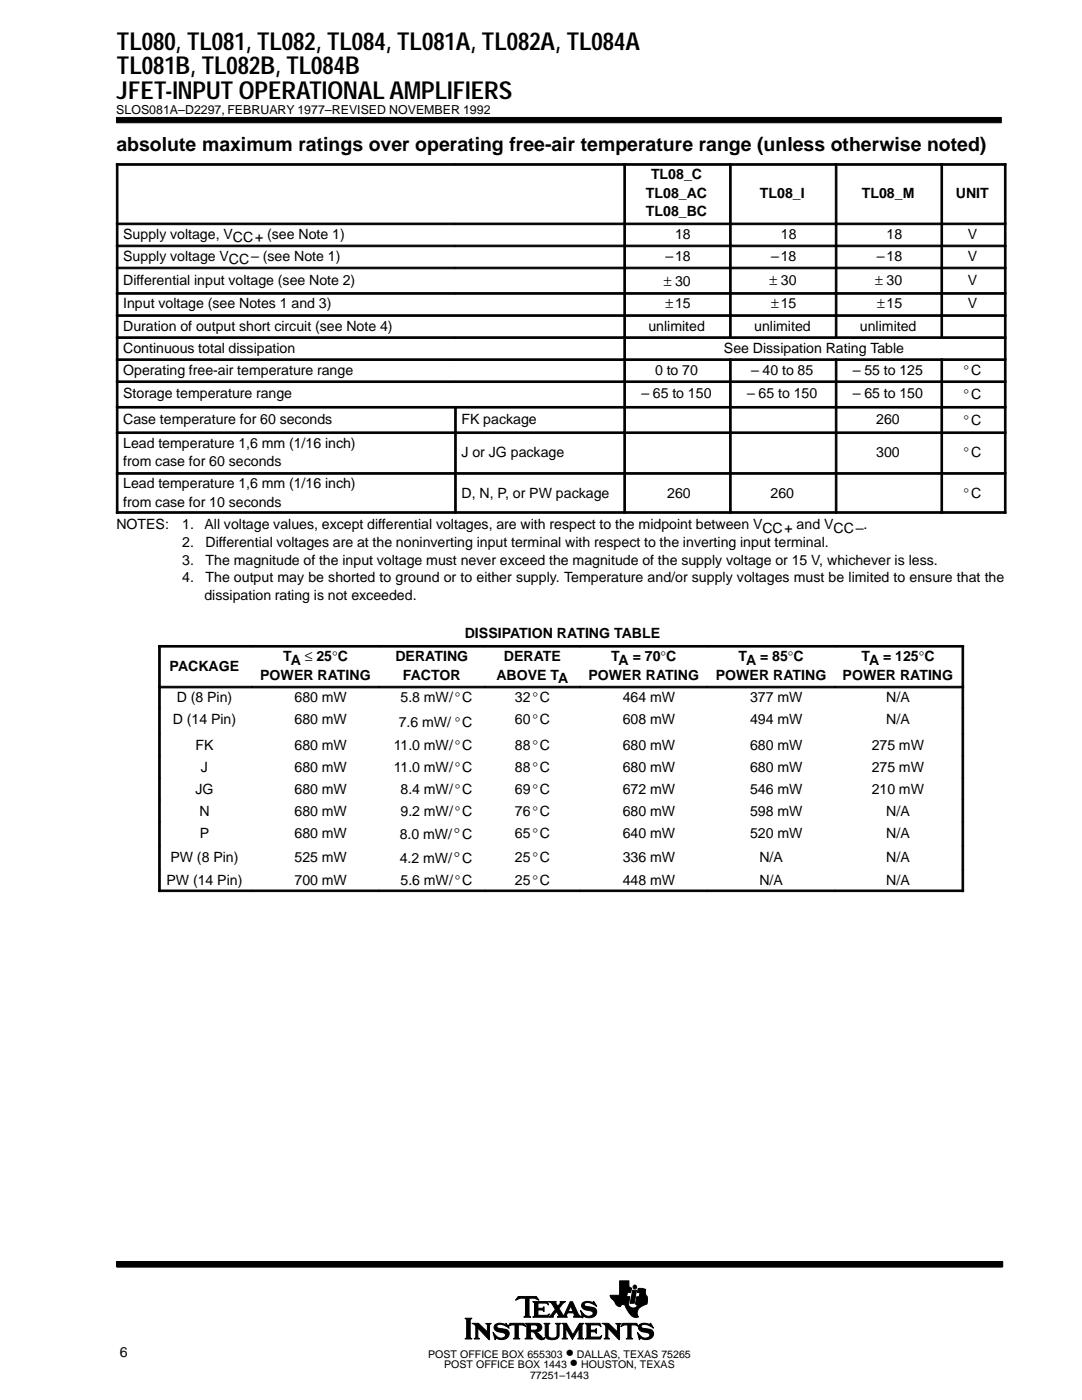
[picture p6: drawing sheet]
<svg xmlns="http://www.w3.org/2000/svg" width="216mm" height="279mm" viewBox="0 0 216 279" stroke-linecap="round" stroke-linejoin="round" font-family="sans-serif">
<g fill="#000" stroke="#000" stroke-width=".2">
<path d="M23.2 23.4h176.6v1.1h-176.6z" fill-rule="evenodd"/>
<path d="M23.4 251.8h176.5v1h-176.5z" fill-rule="evenodd"/>
<path d="M23.2 251.8h176.9v1h-176.9z" fill-rule="evenodd"/>
<path d="M92.8 263.1h1.4l-.4 .4v3.3l.4 .4h-1.4l.3-.4v-3.3z" fill-rule="evenodd"/>
<path d="M94.2 264.1h1.3l1.7 1.6 .1-1.3-.4-.3h1.1l-.3 .3v3l-2.3-2.3-.1 1.8 .4 .3h-1.1l.3-.3v-2.3z" fill-rule="evenodd"/>
<path d="M98.8 264.4l.6-.3 1.4 .2 .2-.2 .6 1a2.38 2.38 0 0 0-2.2-.7l-.2 .1a.37 .37 0 0 0-.1 .4 .37 .37 0 0 0 .4 .2l1.4 .2a.87 .87 0 0 1 .7 1.2 1.63 1.63 0 0 1-2.2 .7l-.4-.1-.2 .3-.4-1.5a1.66 1.66 0 0 0 2.2 1l.3-.4-.4-.5a2.67 2.67 0 0 1-1.8-.7l-.1-.4z" fill-rule="evenodd"/>
<path d="M101.8 264.1h2.7l.4 .6-.7-.3h-.7l-.1 .1v2.3l.3 .4h-1.2l.3-.4v-2.3l-.7-.1-.7 .3z" fill-rule="evenodd"/>
<path d="M103.4 258.7h3.6l.5 .8a2.21 2.21 0 0 0-1.9-.4v3.4l.3 .4h-1.3l.3-.4v-3.2l-.3-.2a2.38 2.38 0 0 0-1.7 .4z" fill-rule="evenodd"/>
<path d="M104.8 264.1h2.5a.8 .8 0 0 1 .8 .6 .8 .8 0 0 1-.5 .9l-.6 .2 1.3 1.2 .4-.1a.51 .51 0 0 1-.8 .5 1.29 1.29 0 0 1-1-.9l-.5-.7h-.4l-.1 .1v.9l.3 .4h-1.5l.4-.4v-2.2z" fill-rule="evenodd"/>
<path d="M106.3 259.8h3l.2 .6-.5-.3h-1.6v1h.8l.3-.3 .1 .9-.4-.3-.8 .1-.1 .9 .2 .1h1.6l.5-.3-.2 .7h-3.1l.4-.3v-2.5z" fill-rule="evenodd"/>
<path d="M108.5 264.1h1.2l-.3 .3v2.1l.3 .4a1.04 1.04 0 0 0 1.5-.4v-2.1l-.4-.3h1.1l-.3 .3-.1 2.4a1.78 1.78 0 0 1-2.3 .4l-.4-.7v-2.1z" fill-rule="evenodd"/>
<path d="M112.1 264.1h.9l1.3 2.2 1.3-2.2h.9l-.4 .3v2.5l.4 .3h-1.2l.2-.3v-1.7l-1.3 2.1-1.3-2.1v1.7l.3 .3h-1.1l.4-.3v-2.5z" fill-rule="evenodd"/>
<path d="M109.5 259.8h1.5l-.1 .3 .4 .6 .5-.6-.1-.3h1.2l-.6 .4-.7 .9 .9 1.5 1.3-2.8h.4l1.1 2.3 .9 .8h-1.7l.1-.5-.2-.4h-1.1l-.3 .6 .2 .3h-2l.3-.4-.5-.7-.6 .8v.3h-.9l1.3-1.6-.7-1.2z" fill-rule="evenodd"/>
<path d="M116.3 260a2.73 2.73 0 0 1 2.1-.1l.1-.2 .5 1-1-.6-.7-.2-.5 .1-.2 .2v.2l.4 .3a2.09 2.09 0 0 1 2 .8 1.02 1.02 0 0 1-.6 1.3l-.8 .2-1-.3-.4 .3-.4-1.5a1.79 1.79 0 0 0 1.9 1.2l.2-.1a.49 .49 0 0 0 .4-.4 .49 .49 0 0 0-.3-.5 2.74 2.74 0 0 1-1.8-.8l-.2-.4z" fill-rule="evenodd"/>
<path d="M116.8 264.1h2.9l.2 .7-.4-.4-1.7 .1v.9l.8 .1 .4-.4v1l-.4-.3h-.8v.9l.1 .1h1.7l.5-.3-.3 .7h-3l.3-.3v-2.5z" fill-rule="evenodd"/>
<path d="M120.1 264.1h1.3l1.7 1.6 .1-1.3-.3-.3h1.1l-.4 .3v3l-2.3-2.3v1.8l.3 .3h-1.1l.4-.3v-2.3z" fill-rule="evenodd"/>
<path d="M124.3 264.1h2.7l.4 .6-.7-.3h-.7l-.1 .1v2.3l.3 .4h-1.2l.3-.4v-2.3l-.7-.1-.7 .3z" fill-rule="evenodd"/>
<path d="M127.6 264.4a2.73 2.73 0 0 1 2.1-.2l.1-.1 .6 1a2.38 2.38 0 0 0-2.2-.7l-.3 .4 .4 .3a2.09 2.09 0 0 1 2.1 .7 1.09 1.09 0 0 1-.9 1.5 2.01 2.01 0 0 1-1.6-.2l-.3 .3-.4-1.5a1.79 1.79 0 0 0 1.8 1.1l.4-.1a.45 .45 0 0 0 .3-.5 .45 .45 0 0 0-.4-.4l-.8-.2a.92 .92 0 0 1-1-.4 .92 .92 0 0 1 .1-1z" fill-rule="evenodd"/>
</g>
<path d="M106 264.4h.7" fill="none" stroke="#000" stroke-width=".2"/>
<path d="M105.9 264.5l.8-.1a.52 .52 0 0 1 .6 .5 .52 .52 0 0 1-.5 .6l-.9-.1z" fill-rule="evenodd" fill="#fff"/>
<path d="M105.9 264.5l.8-.1a.52 .52 0 0 1 .6 .5 .52 .52 0 0 1-.5 .6l-.9-.1z" fill="none" stroke="#000" stroke-width=".2"/>
<path d="M113.9 260.7l.4 1h-.9z" fill-rule="evenodd" fill="#fff"/>
<path d="M113.9 260.7l.4 1h-.9z" fill="none" stroke="#000" stroke-width=".2"/>
<g fill="#000" stroke="#000" stroke-width=".2">
<path d="M23.2 32.7h.3v11.8h-.3z" fill-rule="evenodd"/>
<path d="M23.2 32.7h67.5v.3h-67.5z" fill-rule="evenodd"/>
<path d="M90.7 32.7h33.8v.3h-33.8z" fill-rule="evenodd"/>
<path d="M124.5 32.7h.3v11.8h-.3z" fill-rule="evenodd"/>
<path d="M124.5 32.7h21.1v.3h-21.1z" fill-rule="evenodd"/>
<path d="M145.6 32.7h.3v11.8h-.3z" fill-rule="evenodd"/>
<path d="M145.6 32.7h21.1v.3h-21.1z" fill-rule="evenodd"/>
<path d="M166.7 32.7h.3v11.8h-.3z" fill-rule="evenodd"/>
<path d="M166.7 32.7h21v.3h-21z" fill-rule="evenodd"/>
<path d="M187.8 32.7h.3v11.8h-.3z" fill-rule="evenodd"/>
<path d="M187.8 32.7h12.9v.3h-12.9z" fill-rule="evenodd"/>
<path d="M200.4 32.7h.3v11.8h-.3z" fill-rule="evenodd"/>
<path d="M23.2 44.5h.3v4.4h-.3z" fill-rule="evenodd"/>
<path d="M23.2 44.5h67.5v.3h-67.5z" fill-rule="evenodd"/>
<path d="M23.2 48.9h.3v4.4h-.3z" fill-rule="evenodd"/>
<path d="M23.2 48.9h67.5v.3h-67.5z" fill-rule="evenodd"/>
<path d="M23.2 53.3h.3v5.1h-.3z" fill-rule="evenodd"/>
<path d="M23.2 53.3h67.5v.3h-67.5z" fill-rule="evenodd"/>
<path d="M23.2 58.4h.3v4.4h-.3z" fill-rule="evenodd"/>
<path d="M23.2 58.4h67.5v.3h-67.5z" fill-rule="evenodd"/>
<path d="M90.7 44.5h33.8v.3h-33.8z" fill-rule="evenodd"/>
<path d="M90.7 48.9h33.8v.3h-33.8z" fill-rule="evenodd"/>
<path d="M90.7 53.3h33.8v.3h-33.8z" fill-rule="evenodd"/>
<path d="M90.7 58.4h33.8v.3h-33.8z" fill-rule="evenodd"/>
<path d="M124.5 44.5h.3v4.4h-.3z" fill-rule="evenodd"/>
<path d="M124.5 44.5h21.1v.3h-21.1z" fill-rule="evenodd"/>
<path d="M124.5 48.9h.3v4.4h-.3z" fill-rule="evenodd"/>
<path d="M124.5 48.9h21.1v.3h-21.1z" fill-rule="evenodd"/>
<path d="M124.5 53.3h.3v5.1h-.3z" fill-rule="evenodd"/>
<path d="M124.5 53.3h21.1v.3h-21.1z" fill-rule="evenodd"/>
<path d="M124.5 58.4h.3v4.4h-.3z" fill-rule="evenodd"/>
<path d="M124.5 58.4h21.1v.3h-21.1z" fill-rule="evenodd"/>
<path d="M145.6 44.5h.3v4.4h-.3z" fill-rule="evenodd"/>
<path d="M145.6 44.5h21.1v.3h-21.1z" fill-rule="evenodd"/>
<path d="M145.6 48.9h.3v4.4h-.3z" fill-rule="evenodd"/>
<path d="M145.6 48.9h21.1v.3h-21.1z" fill-rule="evenodd"/>
<path d="M145.6 53.3h.3v5.1h-.3z" fill-rule="evenodd"/>
<path d="M145.6 53.3h21.1v.3h-21.1z" fill-rule="evenodd"/>
<path d="M145.6 58.4h.3v4.4h-.3z" fill-rule="evenodd"/>
<path d="M145.6 58.4h21.1v.3h-21.1z" fill-rule="evenodd"/>
<path d="M166.7 44.5h.3v4.4h-.3z" fill-rule="evenodd"/>
<path d="M166.7 44.5h21v.3h-21z" fill-rule="evenodd"/>
<path d="M166.7 48.9h.3v4.4h-.3z" fill-rule="evenodd"/>
<path d="M166.7 48.9h21v.3h-21z" fill-rule="evenodd"/>
<path d="M166.7 53.3h.3v5.1h-.3z" fill-rule="evenodd"/>
<path d="M166.7 53.3h21v.3h-21z" fill-rule="evenodd"/>
<path d="M166.7 58.4h.3v4.4h-.3z" fill-rule="evenodd"/>
<path d="M166.7 58.4h21v.3h-21z" fill-rule="evenodd"/>
<path d="M187.8 44.5h.3v4.4h-.3z" fill-rule="evenodd"/>
<path d="M187.8 44.5h12.9v.3h-12.9z" fill-rule="evenodd"/>
<path d="M187.8 48.9h.3v4.4h-.3z" fill-rule="evenodd"/>
<path d="M187.8 48.9h12.9v.3h-12.9z" fill-rule="evenodd"/>
<path d="M187.8 53.3h.3v5.1h-.3z" fill-rule="evenodd"/>
<path d="M187.8 53.3h12.9v.3h-12.9z" fill-rule="evenodd"/>
<path d="M187.8 58.4h.3v4.4h-.3z" fill-rule="evenodd"/>
<path d="M187.8 58.4h12.9v.3h-12.9z" fill-rule="evenodd"/>
<path d="M200.4 44.5h.3v4.4h-.3z" fill-rule="evenodd"/>
<path d="M200.4 48.9h.3v4.4h-.3z" fill-rule="evenodd"/>
<path d="M200.4 53.3h.3v5.1h-.3z" fill-rule="evenodd"/>
<path d="M200.4 58.4h.3v4.4h-.3z" fill-rule="evenodd"/>
<path d="M23.2 62.8h.3v4.4h-.3z" fill-rule="evenodd"/>
<path d="M23.2 62.8h101.3v.3h-101.3z" fill-rule="evenodd"/>
<path d="M23.2 67.2h.3v4.4h-.3z" fill-rule="evenodd"/>
<path d="M23.2 67.2h67.5v.3h-67.5z" fill-rule="evenodd"/>
<path d="M23.2 71.6h.3v4.4h-.3z" fill-rule="evenodd"/>
<path d="M23.2 71.6h67.5v.3h-67.5z" fill-rule="evenodd"/>
<path d="M23.2 76h.3v5.1h-.3z" fill-rule="evenodd"/>
<path d="M23.2 76h67.5v.3h-67.5z" fill-rule="evenodd"/>
<path d="M90.7 67.2h33.8v.3h-33.8z" fill-rule="evenodd"/>
<path d="M90.7 71.6h33.8v.3h-33.8z" fill-rule="evenodd"/>
<path d="M90.7 76h33.8v.3h-33.8z" fill-rule="evenodd"/>
<path d="M124.5 62.8h.3v4.4h-.3z" fill-rule="evenodd"/>
<path d="M124.5 62.8h21.1v.3h-21.1z" fill-rule="evenodd"/>
<path d="M124.5 67.2h.3v4.4h-.3z" fill-rule="evenodd"/>
<path d="M124.5 67.2h76.2v.3h-76.2z" fill-rule="evenodd"/>
<path d="M124.5 71.6h.3v4.4h-.3z" fill-rule="evenodd"/>
<path d="M124.5 71.6h21.1v.3h-21.1z" fill-rule="evenodd"/>
<path d="M124.5 76h.3v5.1h-.3z" fill-rule="evenodd"/>
<path d="M124.5 76h21.1v.3h-21.1z" fill-rule="evenodd"/>
<path d="M145.6 62.8h.3v4.4h-.3z" fill-rule="evenodd"/>
<path d="M145.6 62.8h21.1v.3h-21.1z" fill-rule="evenodd"/>
<path d="M145.6 71.6h.3v4.4h-.3z" fill-rule="evenodd"/>
<path d="M145.6 71.6h21.1v.3h-21.1z" fill-rule="evenodd"/>
<path d="M145.6 76h.3v5.1h-.3z" fill-rule="evenodd"/>
<path d="M145.6 76h21.1v.3h-21.1z" fill-rule="evenodd"/>
<path d="M166.7 62.8h.3v4.4h-.3z" fill-rule="evenodd"/>
<path d="M166.7 62.8h21v.3h-21z" fill-rule="evenodd"/>
<path d="M166.7 71.6h.3v4.4h-.3z" fill-rule="evenodd"/>
<path d="M166.7 71.6h21v.3h-21z" fill-rule="evenodd"/>
<path d="M166.7 76h.3v5.1h-.3z" fill-rule="evenodd"/>
<path d="M166.7 76h21v.3h-21z" fill-rule="evenodd"/>
<path d="M187.8 62.8h.3v4.4h-.3z" fill-rule="evenodd"/>
<path d="M187.8 62.8h12.9v.3h-12.9z" fill-rule="evenodd"/>
<path d="M187.8 71.6h.3v4.4h-.3z" fill-rule="evenodd"/>
<path d="M187.8 71.6h12.9v.3h-12.9z" fill-rule="evenodd"/>
<path d="M187.8 76h.3v5.1h-.3z" fill-rule="evenodd"/>
<path d="M187.8 76h12.9v.3h-12.9z" fill-rule="evenodd"/>
<path d="M200.4 62.8h.3v4.4h-.3z" fill-rule="evenodd"/>
<path d="M200.4 67.2h.3v4.4h-.3z" fill-rule="evenodd"/>
<path d="M200.4 71.6h.3v4.4h-.3z" fill-rule="evenodd"/>
<path d="M200.4 76h.3v5.1h-.3z" fill-rule="evenodd"/>
<path d="M23.2 81.1h.3v5.1h-.3z" fill-rule="evenodd"/>
<path d="M23.2 81.1h67.5v.3h-67.5z" fill-rule="evenodd"/>
<path d="M23.2 86.2h.3v8.1h-.3z" fill-rule="evenodd"/>
<path d="M23.2 86.2h67.5v.3h-67.5z" fill-rule="evenodd"/>
<path d="M23.2 94.3h.3v8.1h-.3z" fill-rule="evenodd"/>
<path d="M23.2 94.3h67.5v.3h-67.5z" fill-rule="evenodd"/>
<path d="M90.7 81.1h.3v5.1h-.3z" fill-rule="evenodd"/>
<path d="M90.7 81.1h33.8v.3h-33.8z" fill-rule="evenodd"/>
<path d="M90.7 86.2h.3v8.1h-.3z" fill-rule="evenodd"/>
<path d="M90.7 86.2h33.8v.3h-33.8z" fill-rule="evenodd"/>
<path d="M90.7 94.3h.3v8.1h-.3z" fill-rule="evenodd"/>
<path d="M90.7 94.3h33.8v.3h-33.8z" fill-rule="evenodd"/>
<path d="M124.5 81.1h.3v5.1h-.3z" fill-rule="evenodd"/>
<path d="M124.5 81.1h21.1v.3h-21.1z" fill-rule="evenodd"/>
<path d="M124.5 86.2h.3v8.1h-.3z" fill-rule="evenodd"/>
<path d="M124.5 86.2h21.1v.3h-21.1z" fill-rule="evenodd"/>
<path d="M124.5 94.3h.3v8.1h-.3z" fill-rule="evenodd"/>
<path d="M124.5 94.3h21.1v.3h-21.1z" fill-rule="evenodd"/>
<path d="M145.6 81.1h.3v5.1h-.3z" fill-rule="evenodd"/>
<path d="M145.6 81.1h21.1v.3h-21.1z" fill-rule="evenodd"/>
<path d="M145.6 86.2h.3v8.1h-.3z" fill-rule="evenodd"/>
<path d="M145.6 86.2h21.1v.3h-21.1z" fill-rule="evenodd"/>
<path d="M145.6 94.3h.3v8.1h-.3z" fill-rule="evenodd"/>
<path d="M145.6 94.3h21.1v.3h-21.1z" fill-rule="evenodd"/>
<path d="M166.7 81.1h.3v5.1h-.3z" fill-rule="evenodd"/>
<path d="M166.7 81.1h21v.3h-21z" fill-rule="evenodd"/>
<path d="M166.7 86.2h.3v8.1h-.3z" fill-rule="evenodd"/>
<path d="M166.7 86.2h21v.3h-21z" fill-rule="evenodd"/>
<path d="M166.7 94.3h.3v8.1h-.3z" fill-rule="evenodd"/>
<path d="M166.7 94.3h21v.3h-21z" fill-rule="evenodd"/>
<path d="M187.8 81.1h.3v5.1h-.3z" fill-rule="evenodd"/>
<path d="M187.8 81.1h12.9v.3h-12.9z" fill-rule="evenodd"/>
<path d="M187.8 86.2h.3v8.1h-.3z" fill-rule="evenodd"/>
<path d="M187.8 86.2h12.9v.3h-12.9z" fill-rule="evenodd"/>
<path d="M187.8 94.3h.3v8.1h-.3z" fill-rule="evenodd"/>
<path d="M187.8 94.3h12.9v.3h-12.9z" fill-rule="evenodd"/>
<path d="M200.4 81.1h.3v5.1h-.3z" fill-rule="evenodd"/>
<path d="M200.4 86.2h.3v8.1h-.3z" fill-rule="evenodd"/>
<path d="M200.4 94.3h.3v8.1h-.3z" fill-rule="evenodd"/>
<path d="M23.2 102.1h67.5v.3h-67.5z" fill-rule="evenodd"/>
<path d="M90.7 102.1h33.8v.3h-33.8z" fill-rule="evenodd"/>
<path d="M124.5 102.1h21.1v.3h-21.1z" fill-rule="evenodd"/>
<path d="M145.6 102.1h21.1v.3h-21.1z" fill-rule="evenodd"/>
<path d="M166.7 102.1h21v.3h-21z" fill-rule="evenodd"/>
<path d="M187.8 102.1h12.9v.3h-12.9z" fill-rule="evenodd"/>
<path d="M31.7 128.8h.3v8.1h-.3z" fill-rule="evenodd"/>
<path d="M31.7 128.8h18.5v.3h-18.5z" fill-rule="evenodd"/>
<path d="M31.7 137h.3v4.3h-.3z" fill-rule="evenodd"/>
<path d="M31.7 137h18.5v.3h-18.5z" fill-rule="evenodd"/>
<path d="M50.2 128.8h25.4v.3h-25.4z" fill-rule="evenodd"/>
<path d="M50.2 137h25.4v.3h-25.4z" fill-rule="evenodd"/>
<path d="M75.7 128.8h21v.3h-21z" fill-rule="evenodd"/>
<path d="M75.7 137h21v.3h-21z" fill-rule="evenodd"/>
<path d="M96.8 128.8h18.9v.3h-18.9z" fill-rule="evenodd"/>
<path d="M96.8 137h18.9v.3h-18.9z" fill-rule="evenodd"/>
<path d="M115.7 128.8h25.4v.3h-25.4z" fill-rule="evenodd"/>
<path d="M115.7 137h25.4v.3h-25.4z" fill-rule="evenodd"/>
<path d="M141.2 128.8h25.4v.3h-25.4z" fill-rule="evenodd"/>
<path d="M141.2 137h25.4v.3h-25.4z" fill-rule="evenodd"/>
<path d="M166.6 128.8h25.7v.3h-25.7z" fill-rule="evenodd"/>
<path d="M166.6 137h25.7v.3h-25.7z" fill-rule="evenodd"/>
<path d="M192 128.8h.3v8.1h-.3z" fill-rule="evenodd"/>
<path d="M192 137h.3v4.3h-.3z" fill-rule="evenodd"/>
<path d="M31.7 141.4h.3v5h-.3z" fill-rule="evenodd"/>
<path d="M31.7 146.4h.3v4.4h-.3z" fill-rule="evenodd"/>
<path d="M31.7 150.8h.3v4.4h-.3z" fill-rule="evenodd"/>
<path d="M31.7 155.3h.3v4.3h-.3z" fill-rule="evenodd"/>
<path d="M31.7 159.7h.3v4.3h-.3z" fill-rule="evenodd"/>
<path d="M192 141.4h.3v5h-.3z" fill-rule="evenodd"/>
<path d="M192 146.4h.3v4.4h-.3z" fill-rule="evenodd"/>
<path d="M192 150.8h.3v4.4h-.3z" fill-rule="evenodd"/>
<path d="M192 155.3h.3v4.3h-.3z" fill-rule="evenodd"/>
<path d="M192 159.7h.3v4.3h-.3z" fill-rule="evenodd"/>
<path d="M31.7 164.1h.3v4.7h-.3z" fill-rule="evenodd"/>
<path d="M31.7 168.8h.3v4.7h-.3z" fill-rule="evenodd"/>
<path d="M31.7 173.6h.3v4.3h-.3z" fill-rule="evenodd"/>
<path d="M31.7 177.6h18.5v.3h-18.5z" fill-rule="evenodd"/>
<path d="M50.2 177.6h25.4v.3h-25.4z" fill-rule="evenodd"/>
<path d="M75.7 177.6h21v.3h-21z" fill-rule="evenodd"/>
<path d="M96.8 177.6h18.9v.3h-18.9z" fill-rule="evenodd"/>
<path d="M115.7 177.6h25.4v.3h-25.4z" fill-rule="evenodd"/>
<path d="M141.2 177.6h25.4v.3h-25.4z" fill-rule="evenodd"/>
<path d="M166.6 177.6h25.7v.3h-25.7z" fill-rule="evenodd"/>
<path d="M192 164.1h.3v4.7h-.3z" fill-rule="evenodd"/>
<path d="M192 168.8h.3v4.7h-.3z" fill-rule="evenodd"/>
<path d="M192 173.6h.3v4.3h-.3z" fill-rule="evenodd"/>
<path d="M126.2 257.5h.8l-.4 2.6h-.9z" fill-rule="evenodd"/>
<path d="M123.6 255.6h1.9v1.2l.5 .3-.1 .8h-.7l-.2 .9h.7l-.3 1.5 .1 .3a1.11 1.11 0 0 0 1.6 .2l.1-.5-.2 .1-.2-.2 .2-1.4h.5l.2-.9h-.5l.1-.7 .8-.1 .7 .2v1.1a1.75 1.75 0 0 1 .3 1.8l-1.4 .7a1.45 1.45 0 0 0-.3 1.9 1.22 1.22 0 0 1-1.4-.3l-.9-1.2-.4-.9-.5-.1-.4 .5a1.35 1.35 0 0 1-1.3-1.2l-.6-.5-.2-.6h1.9z" fill-rule="evenodd"/>
<circle cx="126.7" cy="256.9" r=".37"/>
</g>
<g font-size="4.9">
<text x="23.3" y="9.9">TL080, TL081, TL082, TL084, TL081A, TL082A, TL084A</text>
<text x="23.3" y="14.8">TL081B, TL082B, TL084B</text>
<text x="23.3" y="19.7">JFET-INPUT OPERATIONAL AMPLIFIERS</text>
</g>
<text font-size="3.9" x="23.2" y="30.2">absolute maximum ratings over operating free-air temperature range (unless otherwise noted)</text>
<g font-size="3.5">
<text x="112.9" y="271">•</text>
<text x="113.7" y="273.1">•</text>
</g>
<g font-size="2.8">
<text x="129.9" y="35.8">TL08_C</text>
<text x="128.9" y="39.5">TL08_AC</text>
<text x="151.6" y="39.5">TL08_I</text>
<text x="172" y="39.5">TL08_M</text>
<text x="190.7" y="39.5">UNIT</text>
<text x="24.6" y="47.7">Supply voltage, VCC+ (see Note 1)</text>
<text x="128.9" y="43.1">TL08_BC</text>
<text x="134.7" y="47.7">18</text>
<text x="155.8" y="47.7">18</text>
<text x="176.9" y="47.7">18</text>
<text x="193.1" y="47.7">V</text>
<text x="24.6" y="52.1">Supply voltage VCC– (see Note 1)</text>
<text x="132.8" y="52.1">–18</text>
<text x="153.9" y="52.1">–18</text>
<text x="175" y="52.1">–18</text>
<text x="193.1" y="52.1">V</text>
<text x="24.6" y="56.8">Differential input voltage (see Note 2)</text>
<text x="132.4" y="57">± 30</text>
<text x="153.5" y="56.8">± 30</text>
<text x="174.6" y="56.8">± 30</text>
<text x="193.1" y="56.8">V</text>
<text x="24.6" y="61.5">Input voltage (see Notes 1 and 3)</text>
<text x="24.6" y="66">Duration of output short circuit (see Note 4)</text>
<text x="129.4" y="66">unlimited</text>
<text x="132.8" y="61.5">±15</text>
<text x="150.5" y="66">unlimited</text>
<text x="153.9" y="61.5">±15</text>
<text x="171.6" y="66">unlimited</text>
<text x="175" y="61.5">±15</text>
<text x="193.1" y="61.5">V</text>
<text x="24.6" y="70.4">Continuous total dissipation</text>
<text x="144.5" y="70.4">See Dissipation Rating Table</text>
<text x="24.6" y="74.8">Operating free-air temperature range</text>
<text x="130.7" y="74.8">0 to 70</text>
<text x="149.9" y="74.8">– 40 to 85</text>
<text x="170.2" y="74.8">– 55 to 125</text>
<text x="192.3" y="74.8">°C</text>
<text x="24.6" y="79.5">Storage temperature range</text>
<text x="128" y="79.5">– 65 to 150</text>
<text x="149.1" y="79.5">– 65 to 150</text>
<text x="170.2" y="79.5">– 65 to 150</text>
<text x="192.3" y="79.7">°C</text>
<text x="24.6" y="84.6">Case temperature for 60 seconds</text>
<text x="24.6" y="89.3">Lead temperature 1,6 mm (1/16 inch)</text>
<text x="92.1" y="84.6">FK package</text>
<text x="174.8" y="84.6">260</text>
<text x="192.3" y="84.8">°C</text>
<text x="24.6" y="93">from case for 60 seconds</text>
<text x="92.1" y="91.2">J or JG package</text>
<text x="174.8" y="91.2">300</text>
<text x="192.3" y="91.2">°C</text>
<text x="24.6" y="97.5">Lead temperature 1,6 mm (1/16 inch)</text>
<text x="24.6" y="101.1">from case for 10 seconds</text>
<text x="92.1" y="99.3">D, N, P, or PW package</text>
<text x="133.1" y="99.3">260</text>
<text x="153.7" y="99.3">260</text>
<text x="192.3" y="99.3">°C</text>
<text x="23.2" y="105.6">NOTES:</text>
<text x="36.4" y="105.6">1.</text>
<text x="40.8" y="105.6">All voltage values, except differential voltages, are with respect to the midpoint between VCC+ and VCC–.</text>
<text x="36.4" y="109.1">2.</text>
<text x="36.4" y="112.7">3.</text>
<text x="41" y="109.1">Differential voltages are at the noninverting input terminal with respect to the inverting input terminal.</text>
<text x="41" y="112.7">The magnitude of the input voltage must never exceed the magnitude of the supply voltage or 15 V, whichever is less.</text>
<text x="36.4" y="116.2">4.</text>
<text x="40.8" y="119.7">dissipation rating is not exceeded.</text>
<text x="41" y="116.2">The output may be shorted to ground or to either supply. Temperature and/or supply voltages must be limited to ensure that the</text>
<text x="56.5" y="132">TA ≤ 25°C</text>
<text x="78.9" y="132">DERATING</text>
<text x="92.7" y="127.4">DISSIPATION RATING TABLE</text>
<text x="100.5" y="132">DERATE</text>
<text x="121.9" y="132">TA = 70°C</text>
<text x="147.3" y="132">TA = 85°C</text>
<text x="171.9" y="132">TA = 125°C</text>
<text x="33.8" y="133.8">PACKAGE</text>
<text x="51.9" y="135.6">POWER RATING</text>
<text x="80.4" y="135.6">FACTOR</text>
<text x="99.1" y="135.6">ABOVE TA</text>
<text x="117.4" y="135.6">POWER RATING</text>
<text x="142.8" y="135.6">POWER RATING</text>
<text x="168.1" y="135.6">POWER RATING</text>
<text x="35.3" y="140.1">D (8 Pin)</text>
<text x="58.8" y="140.1">680 mW</text>
<text x="79.9" y="140.1">5.8 mW/°C</text>
<text x="102.8" y="140.1">32°C</text>
<text x="124.3" y="140.1">464 mW</text>
<text x="149.7" y="140.1">377 mW</text>
<text x="176.8" y="140.1">N/A</text>
<text x="34.5" y="144.5">D (14 Pin)</text>
<text x="39" y="149.6">FK</text>
<text x="58.8" y="144.5">680 mW</text>
<text x="58.8" y="149.6">680 mW</text>
<text x="78.6" y="149.6">11.0 mW/°C</text>
<text x="79.6" y="145">7.6 mW/ °C</text>
<text x="102.8" y="144.5">60°C</text>
<text x="102.8" y="149.6">88°C</text>
<text x="124.3" y="144.5">608 mW</text>
<text x="124.3" y="149.6">680 mW</text>
<text x="149.7" y="144.5">494 mW</text>
<text x="149.7" y="149.6">680 mW</text>
<text x="173.9" y="149.6">275 mW</text>
<text x="176.8" y="144.5">N/A</text>
<text x="40.1" y="154">J</text>
<text x="58.8" y="154">680 mW</text>
<text x="78.6" y="154">11.0 mW/°C</text>
<text x="102.8" y="154">88°C</text>
<text x="124.3" y="154">680 mW</text>
<text x="149.7" y="154">680 mW</text>
<text x="173.9" y="154">275 mW</text>
<text x="39" y="158.4">JG</text>
<text x="58.8" y="158.4">680 mW</text>
<text x="79.9" y="158.4">8.4 mW/°C</text>
<text x="102.8" y="158.4">69°C</text>
<text x="124.3" y="158.4">672 mW</text>
<text x="149.7" y="158.4">546 mW</text>
<text x="173.9" y="158.4">210 mW</text>
<text x="39.8" y="162.8">N</text>
<text x="39.9" y="167.2">P</text>
<text x="58.8" y="162.8">680 mW</text>
<text x="58.8" y="167.2">680 mW</text>
<text x="79.8" y="167.4">8.0 mW/°C</text>
<text x="79.9" y="162.8">9.2 mW/°C</text>
<text x="102.8" y="162.8">76°C</text>
<text x="102.8" y="167.2">65°C</text>
<text x="124.3" y="162.8">680 mW</text>
<text x="124.3" y="167.2">640 mW</text>
<text x="149.7" y="162.8">598 mW</text>
<text x="149.7" y="167.2">520 mW</text>
<text x="176.8" y="162.8">N/A</text>
<text x="176.8" y="167.2">N/A</text>
<text x="34" y="171.9">PW (8 Pin)</text>
<text x="58.8" y="171.9">525 mW</text>
<text x="79.8" y="172.2">4.2 mW/°C</text>
<text x="102.8" y="171.9">25°C</text>
<text x="124.3" y="171.9">336 mW</text>
<text x="151.5" y="171.9">N/A</text>
<text x="176.8" y="171.9">N/A</text>
<text x="33.2" y="176.7">PW (14 Pin)</text>
<text x="58.8" y="176.7">700 mW</text>
<text x="79.9" y="176.7">5.6 mW/°C</text>
<text x="102.8" y="176.7">25°C</text>
<text x="124.3" y="176.7">448 mW</text>
<text x="151.5" y="176.7">N/A</text>
<text x="176.8" y="176.7">N/A</text>
<text x="23.9" y="270.7">6</text>
</g>
<text font-size="2.5" x="23.2" y="22.7">SLOS081A–D2297, FEBRUARY 1977–REVISED NOVEMBER 1992</text>
<g font-size="2.1">
<text x="85.4" y="271">POST OFFICE BOX 655303</text>
<text x="88.6" y="273.1">POST OFFICE BOX 1443</text>
<text x="105.8" y="275.2">77251–1443</text>
<text x="115.1" y="271">DALLAS, TEXAS 75265</text>
<text x="116" y="273.1">HOUSTON, TEXAS</text>
</g>
</svg>
